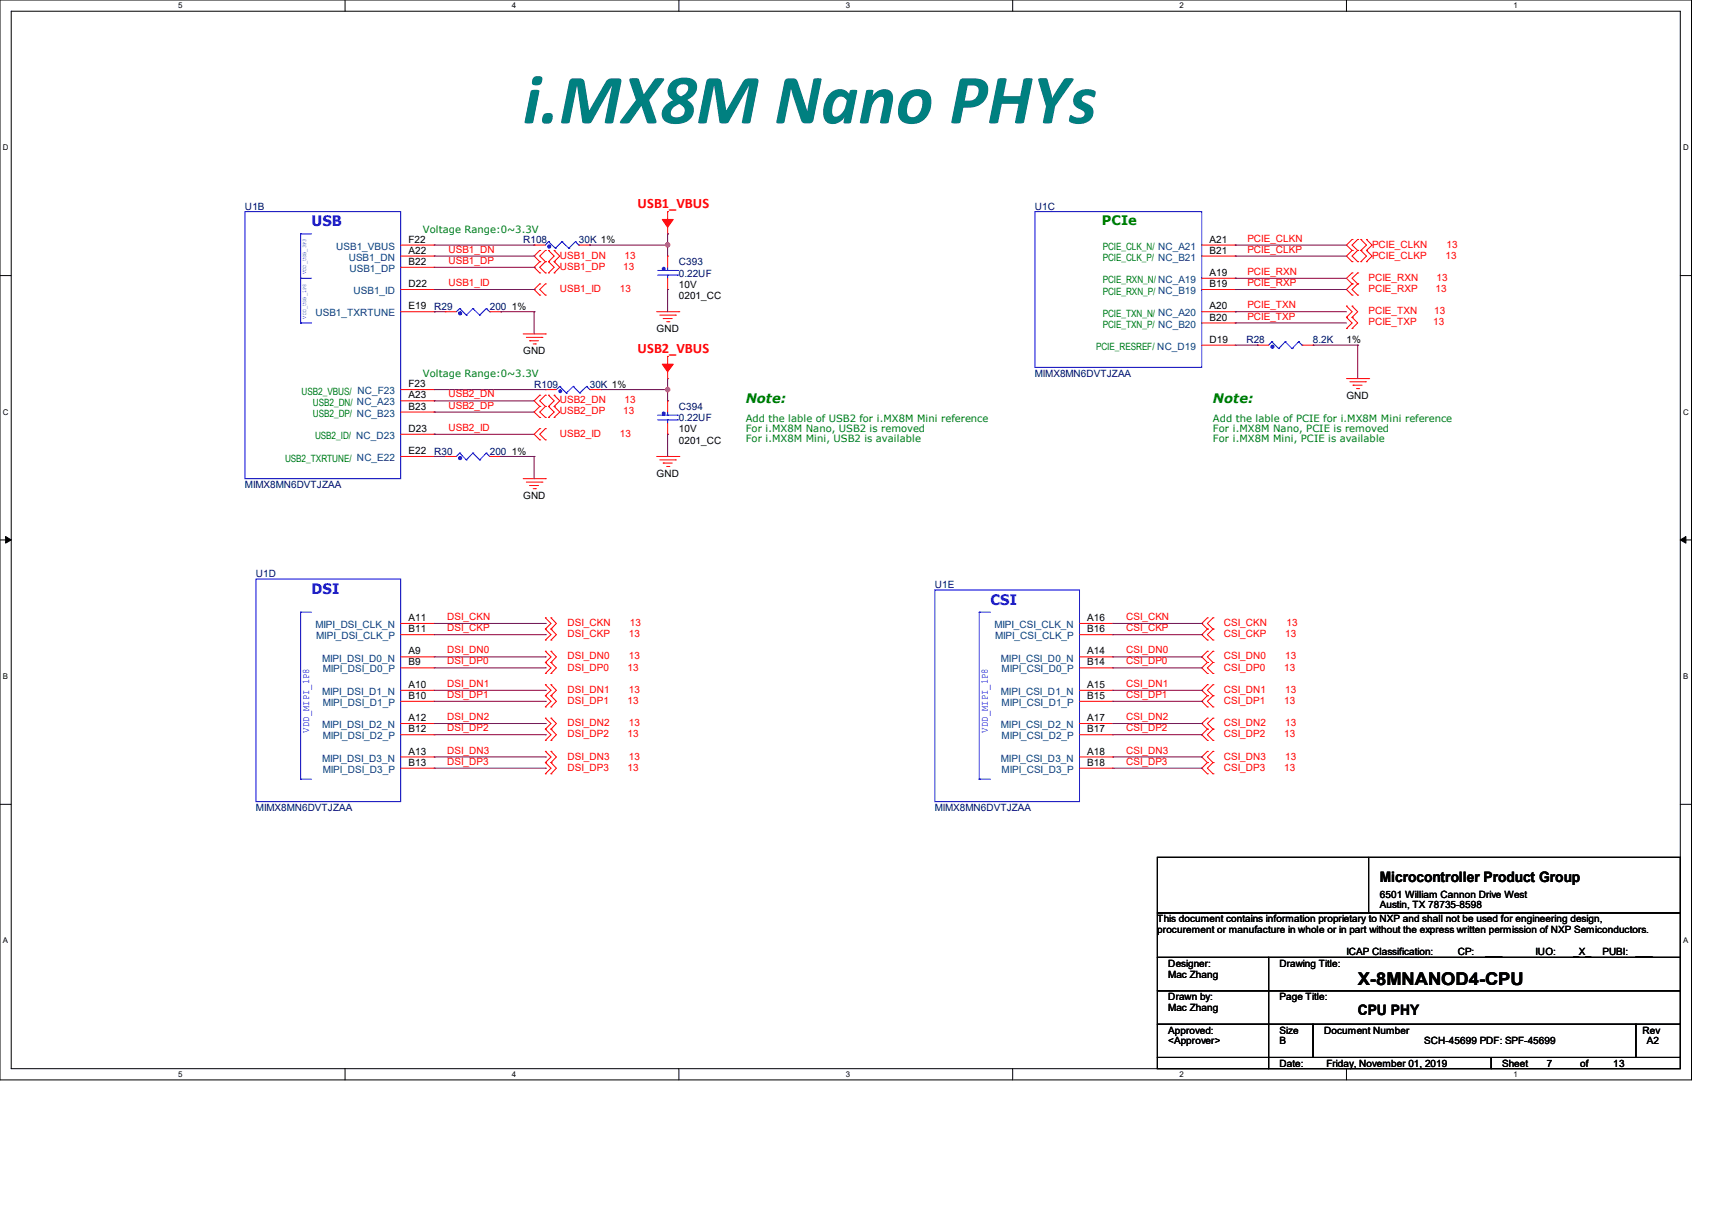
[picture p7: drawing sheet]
<svg xmlns="http://www.w3.org/2000/svg" width="297mm" height="210mm" viewBox="0 0 297 210" stroke-linecap="round" stroke-linejoin="round" font-family="sans-serif">
<path d="M0 0h293.5v187.3h-293.5zM1.9 1.9h289.6v183.4h-289.6z" fill="none" stroke="#000" stroke-width=".17"/>
<g fill="#fff">
<path d="M30.9 .2h.8v1.5h-.8z"/>
<path d="M30.9 185.5h.8v1.6h-.8z"/>
</g>
<path d="M59.9 0v1.9M59.9 185.3v2" fill="none" stroke="#000" stroke-width=".17"/>
<g fill="#fff">
<path d="M88.8 .2h.8v1.5h-.8z"/>
<path d="M88.8 185.5h.8v1.6h-.8z"/>
</g>
<path d="M117.8 0v1.9M117.8 185.3v2" fill="none" stroke="#000" stroke-width=".17"/>
<g fill="#fff">
<path d="M146.7 .2h.8v1.5h-.8z"/>
<path d="M146.7 185.5h.8v1.6h-.8z"/>
</g>
<path d="M175.7 0v1.9M175.7 185.3v2" fill="none" stroke="#000" stroke-width=".17"/>
<g fill="#fff">
<path d="M204.6 .2h.8v1.5h-.8z"/>
<path d="M204.6 185.5h.8v1.6h-.8z"/>
</g>
<path d="M233.6 0v1.9M233.6 185.3v2" fill="none" stroke="#000" stroke-width=".17"/>
<g fill="#fff">
<path d="M262.6 .2h.7v1.5h-.7z"/>
<path d="M262.6 185.5h.7v1.6h-.7z"/>
<path d="M.5 24.8h1v1.6h-1z"/>
<path d="M292 24.8h1v1.6h-1z"/>
<path d="M.5 70.7h1v1.5h-1z"/>
<path d="M292 70.7h1v1.5h-1z"/>
</g>
<path d="M0 47.8h1.9M291.5 47.8h2" fill="none" stroke="#000" stroke-width=".17"/>
<g fill="#fff">
<path d="M.5 116.5h.9v1.6h-.9z"/>
<path d="M292 116.5h.9v1.6h-.9z"/>
</g>
<path d="M0 93.6h1.9M291.5 93.6h2" fill="none" stroke="#000" stroke-width=".17"/>
<path d="M1 93l.9 .6-.9 .6zM291.5 93.6l1-.6v1.2z" fill="#000" stroke="#000" stroke-width=".17"/>
<g fill="#fff">
<path d="M.5 162.4h.9v1.5h-.9z"/>
<path d="M292 162.4h.9v1.5h-.9z"/>
</g>
<g fill="none" stroke="#000" stroke-width=".17">
<path d="M0 139.5h1.9M291.5 139.5h2M200.8 158.3h90.7v7.7h-90.7zM200.8 148.7h90.7v9.6h-90.7zM237.4 158.3h.1M237.4 148.7v9.6M200.8 166h19.3v5.8h-19.3zM200.8 171.8h19.3v5.8h-19.3zM200.8 177.6h19.3v5.8h-19.3zM220.1 166h71.4v5.8h-71.4zM220.1 171.8h71.4v5.8h-71.4zM220.1 177.6h7.7v5.8h-7.7z"/>
<path d="M227.8 177.6h56v5.8h-56zM283.8 177.6h7.7v5.8h-7.7zM200.8 183.4h19.3v1.9h-19.3zM220.1 183.4h38.6v1.9h-38.6zM258.7 183.4h32.8v1.9h-32.8z"/>
</g>
<g fill="none" stroke="#f00" stroke-width=".17">
<path d="M115.8 36.7h.1M115.8 36.7v2.1M115.8 39.2v1.4M69.5 54.1h5.8M69.5 44.4h5.8M69.5 50.2h5.8M69.5 46.4h5.8M69.5 42.5h5.8M75.3 44.4h.1M75.3 54.1h.1M75.3 50.2h.1M75.3 46.4h.1"/>
<path d="M75.3 42.5h.1M77.2 54.1h.1M77.2 54.1h2M85 54.1h1.9M86.9 54.1h.1M90.8 57.9h3.8M91.3 58.5h2.7M91.9 59.1h.1M91.9 59.1h1.5M92.5 59.6h.4M92.7 42.5h.1M92.7 42.5h1.9"/>
<path d="M92.9 59.6h.1M93.6 43.4h.1M93.6 45.4h.1M93.6 47.3h.1M93.6 49.2h.1M93.6 51.2h.1M93.6 43.4l-.9 1 .9 1M93.6 45.4l-.9 1 .9 .9M93.6 49.2l-.9 1 .9 1M94 58.5h.1M94.6 57.9h.1M94.6 45.4h.1"/>
<path d="M94.6 43.4h.1M94.6 47.3h.1M94.6 51.2h.1M94.6 49.2h.1M94.6 43.4l-1 1 1 1M94.6 45.4l-1 1 1 .9M94.6 49.2l-1 1 1 1M95.2 45.4h.1M95.2 43.4h.1M95.2 47.3h.1M95.2 43.4l.9 1-.9 1M95.2 45.4l.9 1-.9 .9"/>
<path d="M96.1 43.4h.1M96.1 45.4h.1M96.1 47.3h.1M96.1 43.4l1 1-1 1M96.1 45.4l1 1-1 .9M100.4 42.5h1.9M102.3 42.5h.1M113.9 54.1h3.9M114.5 54.7h2.7M115.1 55.2h.1M115.1 55.2h1.5M115.7 55.8h.3"/>
<path d="M115.8 40.6h.1M115.8 44.4h.1M115.8 50.2h.1M115.8 44.4v2M115.8 48.3v1.9M116 55.8h.1M117.2 54.7h.1M117.8 54.1h.1M208.5 54.1h5.8M208.5 59.9h5.8M208.5 44.4h5.8M208.5 50.2h5.8"/>
<path d="M208.5 42.5h5.8M208.5 48.3h5.8M208.5 56h5.8M214.3 50.2h.1M214.3 48.3h.1M214.3 42.5h.1M214.3 44.4h.1M214.3 54.1h.1M214.3 56h.1M214.3 59.9h.1M218.1 59.9h.1M218.1 59.9h2"/>
<path d="M225.9 59.9h1.9M227.8 59.9h.1M233.6 53.1h.1M233.6 55h.1M233.6 57h.1M233.6 53.1l1 1-1 .9M233.6 55l1 1-1 1M234.6 41.5h.1M234.6 43.4h.1M234.6 45.4h.1M234.6 47.3h.1M234.6 49.2h.1"/>
<path d="M234.6 51.2h.1M234.6 53.1h.1M234.6 55h.1M234.6 57h.1M234.6 41.5l-1 1 1 .9M234.6 43.4l-1 1 1 1M234.6 47.3l-1 1 1 .9M234.6 49.2l-1 1 1 1M234.6 53.1l.9 1-.9 .9M234.6 55l.9 1-.9 1M235.5 43.4h.1M235.5 41.5h.1"/>
<path d="M235.5 45.4h.1M235.5 49.2h.1M235.5 47.3h.1M235.5 51.2h.1M235.5 41.5l-.9 1 .9 .9M235.5 43.4l-.9 1 .9 1M235.5 47.3l-.9 1 .9 .9M235.5 49.2l-.9 1 .9 1M236.1 43.4h.1M236.1 41.5h.1M236.1 45.4h.1M236.1 41.5l1 1-1 .9"/>
<path d="M236.1 43.4l1 1-1 1M237.1 41.5h.1M237.1 43.4h.1M237.1 45.4h.1M237.1 41.5l.9 1-.9 .9M237.1 43.4l.9 1-.9 1M69.5 79.2h5.8M69.5 69.5h5.8M69.5 71.5h5.8M69.5 67.6h5.8M69.5 75.3h5.8M75.3 69.5h.1"/>
<path d="M75.3 79.2h.1M75.3 71.5h.1M75.3 67.6h.1M75.3 75.3h.1M77.2 79.2h.1M77.2 79.2h2M85 79.2h1.9M86.9 79.2h.1M93.6 68.5h.1M93.6 70.5h.1M93.6 72.4h.1M93.6 74.3h.1"/>
<path d="M93.6 76.3h.1M93.6 68.5l-.9 1 .9 1M93.6 70.5l-.9 1 .9 .9M93.6 74.3l-.9 1 .9 1M94.6 70.5h.1M94.6 68.5h.1M94.6 72.4h.1M94.6 76.3h.1M94.6 74.3h.1M94.6 67.6h.1M94.6 68.5l-1 1 1 1M94.6 70.5l-1 1 1 .9"/>
<path d="M94.6 74.3l-1 1 1 1M94.6 67.6h1.9M95.2 70.5h.1M95.2 68.5h.1M95.2 72.4h.1M95.2 68.5l.9 1-.9 1M95.2 70.5l.9 1-.9 .9M96.1 68.5h.1M96.1 70.5h.1M96.1 72.4h.1M96.1 68.5l1 1-1 1M96.1 70.5l1 1-1 .9"/>
<path d="M102.3 67.6h2M104.3 67.6h.1M113.9 79.2h3.9M114.5 79.8h2.7M115.8 65.7h.1M115.8 61.8h.1M115.8 69.5h.1M115.8 75.3h.1M115.8 61.8v2.1M115.8 64.3v1.4M115.8 69.5v2M115.8 73.4v1.9"/>
<path d="M117.2 79.8h.1M117.8 79.2h.1M233.6 65.7h3.8M234.2 66.2h2.7M234.7 66.8h.1M234.7 66.8h1.6M235.3 67.4h.4M235.7 67.4h.1M236.9 66.2h.1M237.4 65.7h.1M90.8 83h3.8M91.3 83.6h2.7"/>
<path d="M91.9 84.2h.1M91.9 84.2h1.5M92.5 84.8h.4M92.9 84.8h.1M94 83.6h.1M94.6 83h.1M115.1 80.3h.1M115.1 80.3h1.5M115.7 80.9h.3M116 80.9h.1M69.5 110.1h5.8M69.5 108.1h5.8"/>
<path d="M69.5 115.8h5.8M69.5 113.9h5.8M69.5 119.7h5.8M75.3 110.1h.1M75.3 108.1h.1M75.3 115.8h.1M75.3 113.9h.1M75.3 119.7h.1M94.6 107.1h.1M94.6 109.1h.1M94.6 111h.1M94.6 112.9h.1"/>
<path d="M94.6 114.9h.1M94.6 116.8h.1M94.6 118.7h.1M94.6 107.1l1 1-1 1M94.6 109.1l1 1-1 .9M94.6 112.9l1 1-1 1M94.6 114.9l1 .9-1 1M94.6 118.7l1 1-1 .9M95.6 107.1h.1M95.6 109.1h.1M95.6 111h.1M95.6 112.9h.1"/>
<path d="M95.6 114.9h.1M95.6 116.8h.1M95.6 118.7h.1M95.6 107.1l.9 1-.9 1M95.6 109.1l.9 1-.9 .9M95.6 112.9l.9 1-.9 1M95.6 114.9l.9 .9-.9 1M95.6 118.7l.9 1-.9 .9M187.3 110.1h5.7M187.3 108.1h5.7M187.3 115.8h5.7M187.3 113.9h5.7"/>
<path d="M187.3 119.7h5.7M193 110.1h.1M193 108.1h.1M193 115.8h.1M193 113.9h.1M193 119.7h.1M209.5 112.9h.1M209.5 114.9h.1M209.5 116.8h.1M209.5 118.7h.1M209.5 107.1h.1M209.5 109.1h.1"/>
<path d="M209.5 111h.1M209.5 112.9l-1 1 1 1M209.5 114.9l-1 .9 1 1M209.5 118.7l-1 1 1 .9M209.5 107.1l-1 1 1 1M209.5 109.1l-1 1 1 .9M210.4 114.9h.1M210.4 112.9h.1M210.4 116.8h.1M210.4 118.7h.1M210.4 109.1h.1M210.4 107.1h.1"/>
<path d="M210.4 111h.1M210.4 112.9l-.9 1 .9 1M210.4 114.9l-.9 .9 .9 1M210.4 118.7l-.9 1 .9 .9M210.4 107.1l-.9 1 .9 1M210.4 109.1l-.9 1 .9 .9M69.5 127.4h5.8M69.5 121.6h5.8M69.5 133.2h5.8M69.5 125.5h5.8M69.5 131.3h5.8M75.3 127.4h.1"/>
<path d="M75.3 121.6h.1M75.3 133.2h.1M75.3 125.5h.1M75.3 131.3h.1M94.6 120.6h.1M94.6 122.6h.1M94.6 124.5h.1M94.6 126.4h.1M94.6 128.4h.1M94.6 130.3h.1M94.6 132.2h.1M94.6 134.2h.1"/>
<path d="M94.6 120.6l1 1-1 1M94.6 124.5l1 1-1 .9M94.6 126.4l1 1-1 1M94.6 130.3l1 1-1 .9M94.6 132.2l1 1-1 1M95.6 120.6h.1M95.6 122.6h.1M95.6 124.5h.1M95.6 126.4h.1M95.6 128.4h.1M95.6 130.3h.1M95.6 132.2h.1"/>
<path d="M95.6 134.2h.1M95.6 120.6l.9 1-.9 1M95.6 124.5l.9 1-.9 .9M95.6 126.4l.9 1-.9 1M95.6 130.3l.9 1-.9 .9M95.6 132.2l.9 1-.9 1M187.3 127.4h5.7M187.3 121.6h5.7M187.3 133.2h5.7M187.3 125.5h5.7M187.3 131.3h5.7M193 133.2h.1"/>
<path d="M193 131.3h.1M193 127.4h.1M193 121.6h.1M193 125.5h.1M209.5 120.6h.1M209.5 122.6h.1M209.5 124.5h.1M209.5 126.4h.1M209.5 128.4h.1M209.5 132.2h.1M209.5 134.2h.1M209.5 130.3h.1"/>
<path d="M209.5 120.6l-1 1 1 1M209.5 124.5l-1 1 1 .9M209.5 126.4l-1 1 1 1M209.5 132.2l-1 1 1 1M209.5 130.3l-1 1 1 .9M210.4 122.6h.1M210.4 120.6h.1M210.4 126.4h.1M210.4 124.5h.1M210.4 128.4h.1M210.4 134.2h.1M210.4 132.2h.1"/>
<path d="M210.4 130.3h.1M210.4 120.6l-.9 1 .9 1M210.4 124.5l-.9 1 .9 .9M210.4 126.4l-.9 1 .9 1M210.4 132.2l-.9 1 .9 1M210.4 130.3l-.9 1 .9 .9"/>
</g>
<g fill="#f00" stroke="#f00" stroke-width=".17">
<path d="M114.9 38.1h1.9l-1 1.3z" fill-rule="evenodd"/>
<path d="M114.9 63.2h1.9l-1 1.3z" fill-rule="evenodd"/>
</g>
<g fill="none" stroke="#00f" stroke-width=".17">
<path d="M42.5 36.7h27v46.3h-27zM179.5 36.7h29v27h-29zM52.2 40.6h.1M52.2 56h.1M52.2 48.3h.1M52.2 40.6v15.4M52.2 40.6h1.9M52.2 56h1.9M52.2 48.3h1.9M79.8 53.5h.1M79.8 53.5l-.6 .6M79.8 53.5l1.1 1.2"/>
<path d="M80.9 54.7h.1M82 53.5h.1M82 53.5l-1.1 1.2M82 53.5l1.2 1.2M83.2 54.7h.1M84.4 53.5h.1M84.4 53.5l-1.2 1.2M84.4 53.5l.6 .6M85 54.1h.1M95.2 41.9h.1M95.2 41.9l-.6 .6M95.2 41.9l1.2 1.2"/>
<path d="M96.4 43.1h.1M97.5 41.9h.1M97.5 41.9l-1.1 1.2M97.5 41.9l1.2 1.2M98.7 43.1h.1M99.8 41.9h.1M99.8 41.9l-1.1 1.2M99.8 41.9l.6 .6M100.4 42.5h.1M114.1 47.7h3.5M114.1 46.9h3.5M115.8 47.7h.1"/>
<path d="M115.8 46.9h.1M115.8 46.4v.5M115.8 47.7v.6M117.6 47.7h.1M117.6 46.9h.1M220.6 59.3h.1M220.6 59.3l-.5 .6M220.6 59.3l1.2 1.2M223 59.3h.1M223 59.3l-1.2 1.2M223 59.3l1.2 1.2M225.3 59.3h.1"/>
<path d="M225.3 59.3l-1.1 1.2M225.3 59.3l.6 .6M225.9 59.9h.1M79.8 78.6h.1M79.8 78.6l-.6 .6M79.8 78.6l1.1 1.2M80.9 79.8h.1M82 78.6h.1M82 78.6l-1.1 1.2M82 78.6l1.2 1.2M83.2 79.8h.1M84.4 78.6h.1"/>
<path d="M84.4 78.6l-1.2 1.2M84.4 78.6l.6 .6M85 79.2h.1M97.1 67h.1M97.1 67l-.6 .6M97.1 67l1.2 1.2M98.3 68.2h.1M99.4 67h.1M99.4 67l-1.1 1.2M99.4 67l1.2 1.2M100.6 68.2h.1M101.8 67h.1"/>
<path d="M101.8 67l-1.2 1.2M101.8 67l.5 .6M102.3 67.6h.1M114.1 72.8h3.5M114.1 72h3.5M115.8 72.8h.1M115.8 72h.1M115.8 71.5v.5M115.8 72.8v.6M117.6 72.8h.1M117.6 72h.1M221.8 60.5h.1"/>
<path d="M224.2 60.5h.1M44.4 100.4h25.1v38.6h-25.1zM52.2 106.2h.1M52.2 106.2v28.9M52.2 106.2h1.9M162.2 102.3h25.1v36.7h-25.1zM169.9 106.2h.1M169.9 106.2h1.9M169.9 106.2v28.9M52.2 135.1h.1M52.2 135.1h1.9M169.9 135.1h.1"/>
<path d="M169.9 135.1h1.9"/>
</g>
<g fill="#00f" stroke="#00f" stroke-width=".17">
<circle cx="220.7" cy="60.1" r=".28"/>
<circle cx="79.8" cy="79.4" r=".28"/>
<circle cx="115.1" cy="46.6" r=".25"/>
<circle cx="79.8" cy="54.3" r=".28"/>
<circle cx="97.2" cy="67.8" r=".25"/>
<circle cx="95.3" cy="42.8" r=".28"/>
<circle cx="115.1" cy="71.7" r=".25"/>
</g>
<g fill="none" stroke="#800040" stroke-width=".17">
<path d="M75.3 54.1h.1M75.3 42.5h17.4M75.3 44.4h17.4M75.3 46.4h17.4M75.3 50.2h17.4M75.3 54.1h1.9M86.9 54.1h.1M86.9 54.1h5.8M92.7 42.5h.1M92.7 44.4h.1M92.7 46.4h.1M92.7 50.2h.1"/>
<path d="M92.7 54.1h.1M92.7 54.1v3.8M102.3 42.5h.1M102.3 42.5h13.5M115.8 40.6h.1M115.8 50.2h.1M115.8 42.5h.1M115.8 40.6v3.8M115.8 50.2v3.9M214.3 42.5h.1M214.3 44.4h.1M214.3 48.3h.1"/>
<path d="M214.3 50.2h.1M214.3 54.1h.1M214.3 56h.1M214.3 42.5h19.3M214.3 44.4h19.3M214.3 50.2h19.3M214.3 54.1h19.3M214.3 48.3h19.3M214.3 56h19.3M214.3 59.9h3.8M218.1 59.9h.1M227.8 59.9h.1"/>
<path d="M227.8 59.9h7.7M235.5 59.9h.1M235.5 59.9v5.8M75.3 69.5h.1M75.3 71.5h.1M75.3 75.3h.1M75.3 79.2h.1M75.3 67.6h19.3M75.3 69.5h17.4M75.3 71.5h17.4M75.3 75.3h17.4M75.3 79.2h1.9"/>
<path d="M86.9 79.2h.1M86.9 79.2h5.8M92.7 79.2h.1M92.7 79.2v3.8M94.6 67.6h.1M104.3 67.6h.1M104.3 67.6h11.5M115.8 67.6h.1M115.8 69.5h.1M115.8 75.3h.1M115.8 65.7v3.8M115.8 75.3v3.9"/>
<path d="M75.3 110.1h19.3M75.3 113.9h19.3M75.3 115.8h19.3M75.3 108.1h19.3M75.3 119.7h19.3M94.6 110.1h.1M94.6 113.9h.1M94.6 115.8h.1M94.6 119.7h.1M94.6 108.1h.1M193 110.1h15.5M193 113.9h15.5"/>
<path d="M193 115.8h15.5M193 108.1h15.5M193 119.7h15.5M208.5 110.1h.1M208.5 113.9h.1M208.5 115.8h.1M208.5 108.1h.1M208.5 119.7h.1M75.3 121.6h19.3M75.3 125.5h19.3M75.3 127.4h19.3M75.3 131.3h19.3"/>
<path d="M75.3 133.2h19.3M94.6 121.6h.1M94.6 125.5h.1M94.6 127.4h.1M94.6 131.3h.1M94.6 133.2h.1M193 121.6h15.5M193 125.5h15.5M193 127.4h15.5M193 131.3h15.5M193 133.2h15.5M208.5 121.6h.1"/>
<path d="M208.5 125.5h.1M208.5 127.4h.1M208.5 131.3h.1M208.5 133.2h.1"/>
</g>
<g fill="#f0f" stroke="#f0f" stroke-width=".17">
<circle cx="115.8" cy="42.5" r=".38"/>
<circle cx="115.8" cy="67.6" r=".38"/>
</g>
<text font-size="12.3" fill="#008080" x="90.8" y="21.4">i.MX8M Nano PHYs</text>
<text font-size="3" x="235.5" y="170.8">X-8MNANOD4-CPU</text>
<g font-size="2.5" fill="#00f">
<text x="54.1" y="39.2">USB</text>
<text x="54.1" y="103">DSI</text>
<text x="171.8" y="104.9">CSI</text>
</g>
<g font-size="2.5" fill="#f00">
<text x="110.6" y="36.2">USB1_VBUS</text>
<text x="110.6" y="61.3">USB2_VBUS</text>
</g>
<g font-size="2.5">
<text x="239.4" y="152.9">Microcontroller Product Group</text>
<text x="235.5" y="176.1">CPU PHY</text>
</g>
<g font-size="2.3" fill="#008000">
<text x="191.1" y="39">PCIe</text>
<text x="129.4" y="69.8">Note:</text>
<text x="210.4" y="69.8">Note:</text>
</g>
<g font-size="1.7" fill="#000080">
<text x="42.5" y="36.4">U1B</text>
<text x="179.5" y="36.4">U1C</text>
<text x="90.8" y="42.2">R108</text>
<text x="100.4" y="42.2">30K 1%</text>
<text x="117.8" y="46">C393</text>
<text x="117.8" y="48">0.22UF</text>
<text x="75.3" y="53.8">R29</text>
<text x="85" y="53.8">200</text>
<text x="216.2" y="59.5">R28</text>
<text x="227.8" y="59.5">8.2K</text>
<text x="179.5" y="65.3">MIMX8MN6DVTJZAA</text>
<text x="92.7" y="67.3">R109</text>
<text x="102.3" y="67.3">30K 1%</text>
<text x="117.8" y="71.1">C394</text>
<text x="117.8" y="73.1">0.22UF</text>
<text x="75.3" y="78.8">R30</text>
<text x="85" y="78.8">200</text>
<text x="42.5" y="84.6">MIMX8MN6DVTJZAA</text>
<text x="44.4" y="100.1">U1D</text>
<text x="162.2" y="102">U1E</text>
<text x="44.4" y="140.6">MIMX8MN6DVTJZAA</text>
<text x="162.2" y="140.6">MIMX8MN6DVTJZAA</text>
</g>
<g font-size="1.7" fill="#008000">
<text x="73.4" y="40.3">Voltage Range:0~3.3V</text>
<text x="191.3" y="43.3">PCIE_CLK_N/ NC_A21</text>
<text x="191.3" y="45.3">PCIE_CLK_P/ NC_B21</text>
<text x="191.3" y="51.1">PCIE_RXN_P/ NC_B19</text>
<text x="191.3" y="49.1">PCIE_RXN_N/ NC_A19</text>
<text x="191.3" y="54.9">PCIE_TXN_N/ NC_A20</text>
<text x="191.3" y="56.9">PCIE_TXN_P/ NC_B20</text>
<text x="73.4" y="65.4">Voltage Range:0~3.3V</text>
<text x="190.2" y="60.7">PCIE_RESREF/ NC_D19</text>
<text x="52.3" y="68.5">USB2_VBUS/ NC_F23</text>
<text x="54.3" y="70.4">USB2_DN/ NC_A23</text>
<text x="54.3" y="72.3">USB2_DP/ NC_B23</text>
<text x="54.7" y="76.2">USB2_ID/ NC_D23</text>
<text x="129.4" y="73.2">Add the lable of USB2 for i.MX8M Mini reference</text>
<text x="129.4" y="74.9">For i.MX8M Nano, USB2 is removed</text>
<text x="129.4" y="76.7">For i.MX8M Mini, USB2 is available</text>
<text x="210.4" y="73.2">Add the lable of PCIE for i.MX8M Mini reference</text>
<text x="210.4" y="74.9">For i.MX8M Nano, PCIE is removed</text>
<text x="210.4" y="76.7">For i.MX8M Mini, PCIE is available</text>
<text x="49.4" y="80.1">USB2_TXRTUNE/ NC_E22</text>
</g>
<g font-size="1.7" fill="#f00">
<text x="216.4" y="41.9">PCIE_CLKN</text>
<text x="77.8" y="43.8">USB1_DN</text>
<text x="77.8" y="45.8">USB1_DP</text>
<text x="97.1" y="44.9">USB1_DN</text>
<text x="97.1" y="46.8">USB1_DP</text>
<text x="108.1" y="46.8">13</text>
<text x="108.3" y="44.9">13</text>
<text x="216.4" y="43.8">PCIE_CLKP</text>
<text x="216.4" y="47.7">PCIE_RXN</text>
<text x="238" y="42.9">PCIE_CLKN</text>
<text x="238" y="44.9">PCIE_CLKP</text>
<text x="250.8" y="44.9">13</text>
<text x="250.9" y="42.9">13</text>
<text x="77.8" y="49.6">USB1_ID</text>
<text x="97.1" y="50.7">USB1_ID</text>
<text x="107.5" y="50.7">13</text>
<text x="216.4" y="49.6">PCIE_RXP</text>
<text x="216.4" y="53.5">PCIE_TXN</text>
<text x="237.4" y="48.7">PCIE_RXN</text>
<text x="237.4" y="50.7">PCIE_RXP</text>
<text x="249" y="50.7">13</text>
<text x="249.2" y="48.7">13</text>
<text x="216.4" y="55.4">PCIE_TXP</text>
<text x="237.4" y="54.5">PCIE_TXN</text>
<text x="237.4" y="56.4">PCIE_TXP</text>
<text x="248.7" y="56.4">13</text>
<text x="248.8" y="54.5">13</text>
<text x="77.8" y="68.9">USB2_DN</text>
<text x="77.8" y="70.9">USB2_DP</text>
<text x="97.1" y="70">USB2_DN</text>
<text x="97.1" y="71.9">USB2_DP</text>
<text x="108.1" y="71.9">13</text>
<text x="108.3" y="70">13</text>
<text x="77.8" y="74.7">USB2_ID</text>
<text x="97.1" y="75.7">USB2_ID</text>
<text x="107.5" y="75.7">13</text>
<text x="77.6" y="107.5">DSI_CKN</text>
<text x="195.4" y="107.5">CSI_CKN</text>
<text x="77.6" y="109.5">DSI_CKP</text>
<text x="77.6" y="113.3">DSI_DN0</text>
<text x="98.5" y="108.6">DSI_CKN</text>
<text x="98.5" y="110.5">DSI_CKP</text>
<text x="109.1" y="110.5">13</text>
<text x="109.3" y="108.6">13</text>
<text x="195.4" y="109.5">CSI_CKP</text>
<text x="195.4" y="113.3">CSI_DN0</text>
<text x="212.3" y="108.6">CSI_CKN</text>
<text x="212.3" y="110.5">CSI_CKP</text>
<text x="223" y="110.5">13</text>
<text x="223.2" y="108.6">13</text>
<text x="77.6" y="115.2">DSI_DP0</text>
<text x="77.6" y="119.1">DSI_DN1</text>
<text x="98.5" y="114.3">DSI_DN0</text>
<text x="98.5" y="116.3">DSI_DP0</text>
<text x="108.9" y="116.3">13</text>
<text x="109.1" y="114.3">13</text>
<text x="195.4" y="115.2">CSI_DP0</text>
<text x="195.4" y="119.1">CSI_DN1</text>
<text x="212.3" y="114.3">CSI_DN0</text>
<text x="212.3" y="116.3">CSI_DP0</text>
<text x="222.8" y="116.3">13</text>
<text x="223" y="114.3">13</text>
<text x="77.6" y="121">DSI_DP1</text>
<text x="77.6" y="124.9">DSI_DN2</text>
<text x="98.5" y="120.1">DSI_DN1</text>
<text x="98.5" y="122.1">DSI_DP1</text>
<text x="98.5" y="125.9">DSI_DN2</text>
<text x="108.9" y="122.1">13</text>
<text x="109.1" y="120.1">13</text>
<text x="109.1" y="125.9">13</text>
<text x="195.4" y="121">CSI_DP1</text>
<text x="195.4" y="124.9">CSI_DN2</text>
<text x="212.3" y="122.1">CSI_DP1</text>
<text x="212.3" y="120.1">CSI_DN1</text>
<text x="212.3" y="125.9">CSI_DN2</text>
<text x="222.8" y="122.1">13</text>
<text x="223" y="120.1">13</text>
<text x="223" y="125.9">13</text>
<text x="77.6" y="126.8">DSI_DP2</text>
<text x="77.6" y="130.7">DSI_DN3</text>
<text x="98.5" y="127.9">DSI_DP2</text>
<text x="98.5" y="131.7">DSI_DN3</text>
<text x="108.9" y="127.9">13</text>
<text x="109.1" y="131.7">13</text>
<text x="195.4" y="126.8">CSI_DP2</text>
<text x="195.4" y="130.7">CSI_DN3</text>
<text x="212.3" y="127.9">CSI_DP2</text>
<text x="212.3" y="131.7">CSI_DN3</text>
<text x="222.8" y="127.9">13</text>
<text x="223" y="131.7">13</text>
<text x="77.6" y="132.6">DSI_DP3</text>
<text x="98.5" y="133.6">DSI_DP3</text>
<text x="108.9" y="133.6">13</text>
<text x="195.4" y="132.6">CSI_DP3</text>
<text x="212.3" y="133.6">CSI_DP3</text>
<text x="222.8" y="133.6">13</text>
</g>
<g font-size="1.7" fill="#004080">
<text x="58.3" y="43.3">USB1_VBUS</text>
<text x="60.5" y="45.2">USB1_DN</text>
<text x="60.6" y="47.2">USB1_DP</text>
<text x="61.3" y="51">USB1_ID</text>
<text x="54.7" y="54.9">USB1_TXRTUNE</text>
<text x="54.7" y="108.9">MIPI_DSI_CLK_N</text>
<text x="54.9" y="110.9">MIPI_DSI_CLK_P</text>
<text x="172.5" y="108.9">MIPI_CSI_CLK_N</text>
<text x="172.6" y="110.9">MIPI_CSI_CLK_P</text>
<text x="55.9" y="114.7">MIPI_DSI_D0_N</text>
<text x="56" y="116.6">MIPI_DSI_D0_P</text>
<text x="173.6" y="114.7">MIPI_CSI_D0_N</text>
<text x="173.8" y="116.6">MIPI_CSI_D0_P</text>
<text x="55.9" y="120.5">MIPI_DSI_D1_N</text>
<text x="56" y="122.4">MIPI_DSI_D1_P</text>
<text x="173.6" y="120.5">MIPI_CSI_D1_N</text>
<text x="173.8" y="122.4">MIPI_CSI_D1_P</text>
<text x="55.9" y="126.3">MIPI_DSI_D2_N</text>
<text x="56" y="128.2">MIPI_DSI_D2_P</text>
<text x="173.6" y="126.3">MIPI_CSI_D2_N</text>
<text x="173.8" y="128.2">MIPI_CSI_D2_P</text>
<text x="55.9" y="132.1">MIPI_DSI_D3_N</text>
<text x="56" y="134">MIPI_DSI_D3_P</text>
<text x="173.6" y="132.1">MIPI_CSI_D3_N</text>
<text x="173.8" y="134">MIPI_CSI_D3_P</text>
</g>
<g font-size="1.7">
<text x="70.9" y="44">A22</text>
<text x="70.9" y="45.9">B22</text>
<text x="70.9" y="42.1">F22</text>
<text x="209.8" y="47.8">A19</text>
<text x="209.8" y="42.1">A21</text>
<text x="209.8" y="44">B21</text>
<text x="70.9" y="53.6">E19</text>
<text x="70.9" y="49.8">D22</text>
<text x="88.8" y="53.8">1%</text>
<text x="117.8" y="49.9">10V</text>
<text x="117.8" y="51.8">0201_CC</text>
<text x="209.8" y="49.8">B19</text>
<text x="209.8" y="53.6">A20</text>
<text x="113.9" y="57.6">GND</text>
<text x="209.8" y="55.6">B20</text>
<text x="209.8" y="59.4">D19</text>
<text x="233.6" y="59.5">1%</text>
<text x="90.8" y="61.5">GND</text>
<text x="70.9" y="69.1">A23</text>
<text x="70.9" y="71">B23</text>
<text x="70.9" y="67.1">F23</text>
<text x="233.6" y="69.2">GND</text>
<text x="70.9" y="74.9">D23</text>
<text x="117.8" y="75">10V</text>
<text x="117.8" y="76.9">0201_CC</text>
<text x="70.9" y="78.7">E22</text>
<text x="88.8" y="78.8">1%</text>
<text x="113.9" y="82.7">GND</text>
<text x="90.8" y="86.6">GND</text>
<text x="70.9" y="107.7">A11</text>
<text x="188.6" y="107.7">A16</text>
<text x="70.9" y="109.6">B11</text>
<text x="70.9" y="113.5">A9</text>
<text x="188.6" y="109.6">B16</text>
<text x="188.6" y="113.5">A14</text>
<text x="70.9" y="115.4">B9</text>
<text x="70.9" y="119.3">A10</text>
<text x="188.6" y="115.4">B14</text>
<text x="188.6" y="119.3">A15</text>
<text x="70.9" y="121.2">B10</text>
<text x="70.9" y="125">A12</text>
<text x="188.6" y="121.2">B15</text>
<text x="188.6" y="125">A17</text>
<text x="70.9" y="127">B12</text>
<text x="70.9" y="130.8">A13</text>
<text x="188.6" y="130.8">A18</text>
<text x="188.6" y="127">B17</text>
<text x="70.9" y="132.8">B13</text>
<text x="188.6" y="132.8">B18</text>
<text x="239.4" y="155.7">6501 William Cannon Drive West</text>
<text x="200.8" y="159.9">This document contains information proprietary to NXP and shall not be used for engineering design,</text>
<text x="200.8" y="161.8">procurement or manufacture in whole or in part without the express written permission of NXP Semiconductors.</text>
<text x="239.4" y="157.4">Austin, TX 78735-8598</text>
<text x="202.7" y="167.6">Designer:</text>
<text x="222" y="167.6">Drawing Title:</text>
<text x="233.6" y="165.7">ICAP Classification:</text>
<text x="252.9" y="165.7">CP:</text>
<text x="257.7" y="165.7">___</text>
<text x="266.4" y="165.7">IUO:</text>
<text x="273" y="165.7">_X_</text>
<text x="278" y="165.7">PUBI:</text>
<text x="283.8" y="165.7">___</text>
<text x="202.7" y="173.4">Drawn by:</text>
<text x="202.7" y="169.6">Mac Zhang</text>
<text x="222" y="173.4">Page Title:</text>
<text x="202.7" y="179.2">Approved:</text>
<text x="202.7" y="175.3">Mac Zhang</text>
<text x="222" y="179.2">Size</text>
<text x="229.7" y="179.2">Document Number</text>
<text x="284.9" y="179.2">Rev</text>
<text x="202.7" y="181.1">&lt;Approver&gt;</text>
<text x="222" y="185">Date:</text>
<text x="222" y="181.1">B</text>
<text x="230.1" y="185">Friday, November 01, 2019</text>
<text x="247.1" y="181.1">SCH-45699 PDF: SPF-45699</text>
<text x="260.6" y="185">Sheet</text>
<text x="268.3" y="185">7</text>
<text x="274.1" y="185">of</text>
<text x="279.9" y="185">13</text>
<text x="285.7" y="181.1">A2</text>
</g>
<g font-size="1.7" fill="#00f">
<text x="53.6" y="127" transform="rotate(-90 53.6 127)">VDD_MIPI_1P8</text>
<text x="171.4" y="127" transform="rotate(-90 171.4 127)">VDD_MIPI_1P8</text>
</g>
<g font-size="1.4">
<text x="30.9" y="1.4">5</text>
<text x="88.8" y="1.4">4</text>
<text x="146.7" y="1.4">3</text>
<text x="204.6" y="1.4">2</text>
<text x="262.6" y="1.4">1</text>
<text x=".5" y="26.1">D</text>
<text x="292" y="26.1">D</text>
<text x=".5" y="71.9">C</text>
<text x="292" y="71.9">C</text>
<text x=".5" y="117.8">B</text>
<text x="292" y="117.8">B</text>
<text x=".5" y="163.6">A</text>
<text x="292" y="163.6">A</text>
<text x="30.9" y="186.8">5</text>
<text x="88.8" y="186.8">4</text>
<text x="146.7" y="186.8">3</text>
<text x="204.6" y="186.8">2</text>
<text x="262.6" y="186.8">1</text>
</g>
<g font-size=".9" fill="#00f">
<text x="53.1" y="47.5" transform="rotate(-90 53.1 47.5)">VDD_USB_3P3</text>
<text x="53.1" y="55.2" transform="rotate(-90 53.1 55.2)">VDD_USB_1P8</text>
</g>
</svg>
